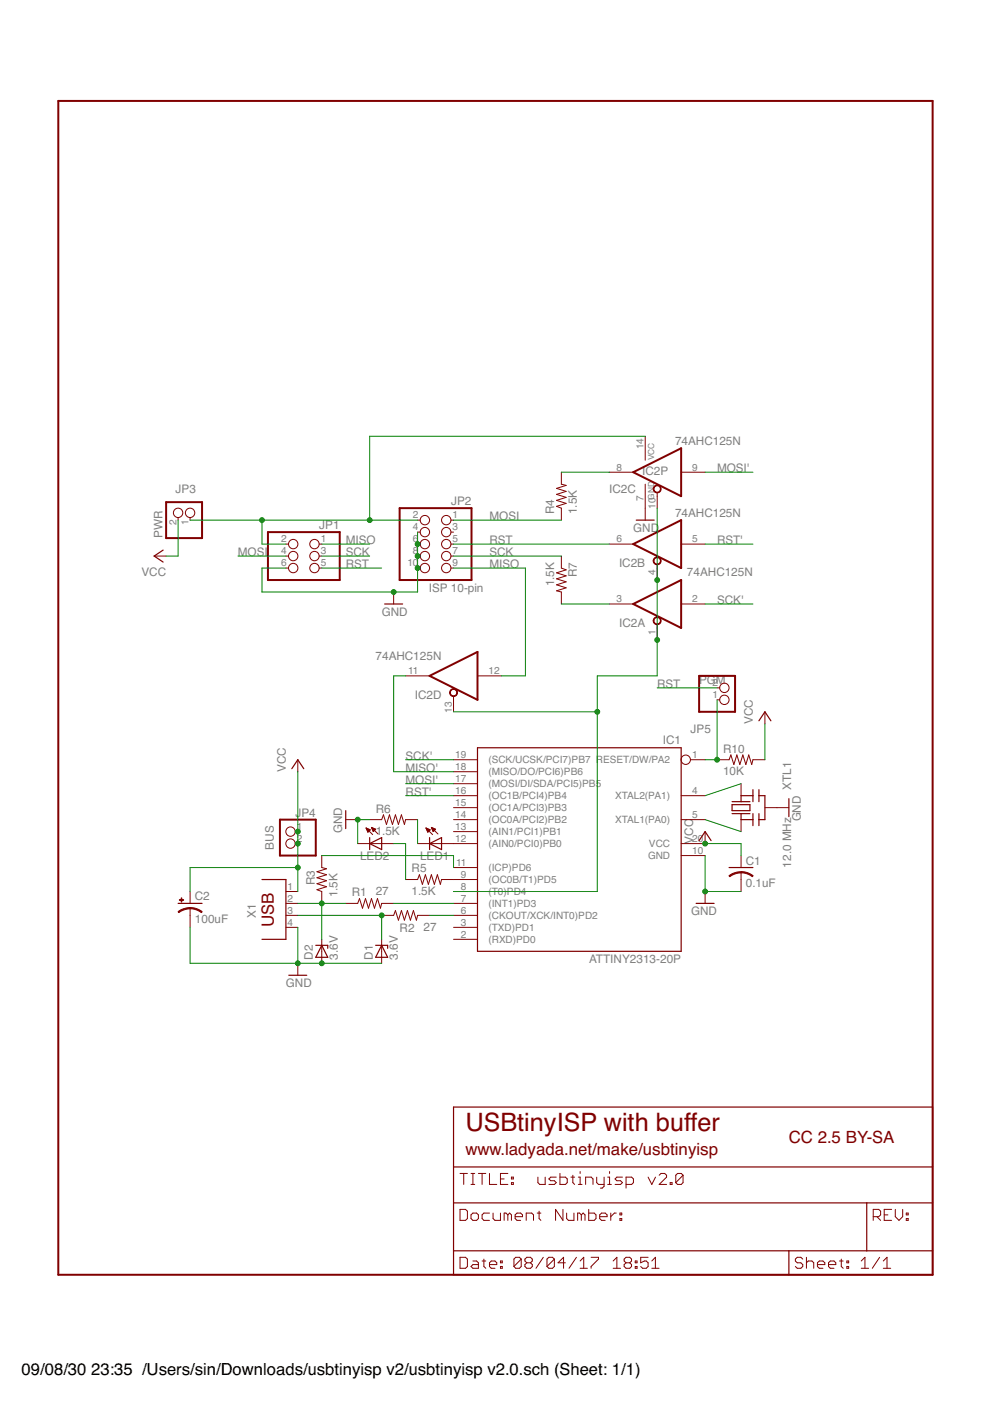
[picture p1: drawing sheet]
<svg xmlns="http://www.w3.org/2000/svg" width="210mm" height="297mm" viewBox="0 0 210 297" stroke-linecap="round" stroke-linejoin="round" font-family="sans-serif">
<g fill="#800000" stroke="#800000" stroke-width=".21">
<path d="M80.9 191.5h2.6z"/>
<path d="M73.3 191.5h2.5z"/>
<path d="M76.2 190.5l-.4 1z"/>
<path d="M76.2 190.5l.7 2.1z"/>
<path d="M77.5 190.5l-.6 2.1z"/>
<path d="M77.5 190.5l.6 2.1z"/>
<path d="M78.8 190.5l-.7 2.1z"/>
<path d="M78.8 190.5l.6 2.1z"/>
<path d="M80 190.5l-.6 2.1z"/>
<path d="M80 190.5l.7 2.1z"/>
<path d="M80.9 191.5l-.2 1.1z"/>
<path d="M88.5 194.1h2.6z"/>
<path d="M80.9 194.1h2.6z"/>
<path d="M83.8 193.1l-.3 1z"/>
<path d="M83.8 193.1l.7 2z"/>
<path d="M85.1 193.1l-.6 2z"/>
<path d="M85.1 193.1l.6 2z"/>
<path d="M86.4 193.1l-.7 2z"/>
<path d="M86.4 193.1l.6 2z"/>
<path d="M87.7 193.1l-.7 2z"/>
<path d="M87.7 193.1l.6 2z"/>
<path d="M88.5 194.1l-.2 1z"/>
<path d="M68.2 181.4v2.5z"/>
<path d="M68.2 189v2.5z"/>
<path d="M67.2 188.6l1 .4z"/>
<path d="M67.2 188.6l2-.6z"/>
<path d="M67.2 187.4l2 .6z"/>
<path d="M67.2 187.4l2-.7z"/>
<path d="M67.2 186.1l2 .6z"/>
<path d="M67.2 186.1l2-.6z"/>
<path d="M67.2 184.8l2 .7z"/>
<path d="M67.2 184.8l2-.6z"/>
<path d="M68.2 183.9l1 .3z"/>
<path d="M63.1 204.2v2.6z"/>
<path d="M157.1 166.2v2.5z"/>
<path d="M157.1 173.8v2.5z"/>
<path d="M162.2 171.2h2.5z"/>
<path d="M96.2 161.1h5z"/>
<path d="M96.2 163.6h5z"/>
<path d="M96.2 166.2h5z"/>
<path d="M96.2 168.7h5z"/>
<path d="M96.2 171.2h5z"/>
<path d="M96.2 173.8h5z"/>
<path d="M96.2 176.3h5z"/>
<path d="M96.2 178.9h5z"/>
<path d="M96.2 183.9h5z"/>
<path d="M96.2 186.5h5z"/>
<path d="M96.2 189h5z"/>
<path d="M96.2 191.5h5z"/>
<path d="M96.2 194.1h5z"/>
<path d="M96.2 196.6h5z"/>
<path d="M96.2 199.2h5z"/>
<path d="M144.4 181.4h5.1z"/>
<path d="M144.4 178.9h5.1z"/>
<path d="M144.4 173.8h5.1z"/>
<path d="M144.4 168.7h5.1z"/>
<path d="M146.4 161.1h3.1z"/>
<path d="M164.7 171.2h2.6z"/>
<path d="M149.5 189v2.5z"/>
<path d="M95.6 110.3h.6z"/>
<path d="M88.5 110.3h.6z"/>
<path d="M95.6 112.8h.6z"/>
<path d="M88.5 112.8h.6z"/>
<path d="M95.6 115.4h.6z"/>
<path d="M88.5 115.4h.6z"/>
<path d="M95.6 117.9h.6z"/>
<path d="M88.5 117.9h.6z"/>
<path d="M95.6 120.4h.6z"/>
<path d="M88.5 120.4h.6z"/>
<path d="M83.5 125.5v2.6z"/>
<path d="M40.3 109.7v.6z"/>
<path d="M37.8 109.7v.6z"/>
<path d="M157.1 185v1.5z"/>
<path d="M157.1 181.4v2.5z"/>
<path d="M157.1 186.5v2.5z"/>
<path d="M63.1 161.1v2.5z"/>
<path d="M149.5 176.3v2.6z"/>
<path d="M88.5 178.9h2.6z"/>
<path d="M93.6 178.9h2.6z"/>
<path d="M91.1 178.9h2.5z"/>
<path d="M91.5 175.4l1.4 1.4z"/>
<path d="M90.3 175.6l1.4 1.4z"/>
<path d="M91.5 175.4l.9 .4z"/>
<path d="M92.4 175.8l-.6 .5z"/>
<path d="M91.5 175.4l.3 .9z"/>
<path d="M91.8 176.2h.1z"/>
<path d="M91.8 176.1h.3z"/>
<path d="M91.7 176h.5z"/>
<path d="M91.7 175.9h.6z"/>
<path d="M91.6 175.7h.6z"/>
<path d="M91.5 175.6h.4z"/>
<path d="M91.5 175.5h.2z"/>
<path d="M90.3 175.6l.9 .3z"/>
<path d="M91.2 175.9l-.5 .5z"/>
<path d="M90.3 175.6l.4 .8z"/>
<path d="M90.7 176.3h.1z"/>
<path d="M90.6 176.2h.3z"/>
<path d="M90.6 176.1h.4z"/>
<path d="M90.5 176h.7z"/>
<path d="M90.5 175.9h.6z"/>
<path d="M90.4 175.7h.4z"/>
<path d="M90.4 175.6h.1z"/>
<path d="M86 173.8h2.5z"/>
<path d="M78.4 173.8h2.5z"/>
<path d="M81.3 172.8l-.4 1z"/>
<path d="M81.3 172.8l.6 2z"/>
<path d="M82.6 172.8l-.7 2z"/>
<path d="M82.6 172.8l.6 2z"/>
<path d="M83.8 172.8l-.6 2z"/>
<path d="M83.8 172.8l.7 2z"/>
<path d="M85.1 172.8l-.6 2z"/>
<path d="M85.1 172.8l.6 2z"/>
<path d="M86 173.8l-.3 1z"/>
<path d="M73.3 173.8h2.5z"/>
<path d="M80.9 201.7v2.5z"/>
<path d="M80.9 199.2v2.5z"/>
<path d="M68.2 201.7v2.5z"/>
<path d="M68.2 199.2v2.5z"/>
<path d="M119 125.5v2.6z"/>
<path d="M119 117.9v2.5z"/>
<path d="M119 120.4l1 .4z"/>
<path d="M118 121.5l2-.7z"/>
<path d="M118 121.5l2 .6z"/>
<path d="M118 122.7l2-.6z"/>
<path d="M118 122.7l2 .7z"/>
<path d="M118 124l2-.6z"/>
<path d="M118 124l2 .6z"/>
<path d="M118 125.3l2-.7z"/>
<path d="M118 125.3l1 .2z"/>
<path d="M119 100.1v2.6z"/>
<path d="M119 107.7v2.6z"/>
<path d="M118 107.4l1 .3z"/>
<path d="M118 107.4l2-.7z"/>
<path d="M118 106.1l2 .6z"/>
<path d="M118 106.1l2-.6z"/>
<path d="M118 104.8l2 .7z"/>
<path d="M118 104.8l2-.6z"/>
<path d="M118 103.5l2 .7z"/>
<path d="M118 103.5l2-.6z"/>
<path d="M119 102.7l1 .2z"/>
<path d="M32.7 117.9h2.5z"/>
<path d="M62.6 176.3h.5z"/>
<path d="M62.6 178.9h.5z"/>
<path d="M152 148.4h.6z"/>
<path d="M152 145.8h.6z"/>
<path d="M159.6 161.1h2.6z"/>
<path d="M152 161.1h2.6z"/>
<path d="M155 160.1l-.4 1z"/>
<path d="M155 160.1l.6 2z"/>
<path d="M156.2 160.1l-.6 2z"/>
<path d="M156.2 160.1l.7 2z"/>
<path d="M157.5 160.1l-.6 2z"/>
<path d="M157.5 160.1l.6 2z"/>
<path d="M158.7 160.1l-.6 2z"/>
<path d="M158.7 160.1l.7 2z"/>
<path d="M159.6 161.1l-.2 1z"/>
<path d="M162.2 150.9v2.6z"/>
<path d="M93.6 186.5h2.6z"/>
<path d="M86 186.5h2.5z"/>
<path d="M88.9 185.5l-.4 1z"/>
<path d="M88.9 185.5l.7 2z"/>
<path d="M90.2 185.5l-.6 2z"/>
<path d="M90.2 185.5l.6 2z"/>
<path d="M91.5 185.5l-.7 2z"/>
<path d="M91.5 185.5l.6 2z"/>
<path d="M92.7 185.5l-.6 2z"/>
<path d="M92.7 185.5l.7 2z"/>
<path d="M93.6 186.5l-.2 1z"/>
<path d="M75.8 178.9h2.6z"/>
<path d="M80.9 178.9h2.6z"/>
<path d="M78.4 178.9h2.5z"/>
<path d="M78.8 175.4l1.4 1.4z"/>
<path d="M77.6 175.6l1.4 1.4z"/>
<path d="M78.8 175.4l.9 .4z"/>
<path d="M79.7 175.8l-.6 .5z"/>
<path d="M78.8 175.4l.3 .9z"/>
<path d="M79.1 176.1h.3z"/>
<path d="M79 176h.5z"/>
<path d="M79 175.9h.6z"/>
<path d="M78.9 175.7h.6z"/>
<path d="M78.8 175.6h.4z"/>
<path d="M78.8 175.5h.2z"/>
<path d="M77.6 175.6l.9 .3z"/>
<path d="M78.5 175.9l-.5 .5z"/>
<path d="M77.6 175.6l.4 .8z"/>
<path d="M78 176.3h.1z"/>
<path d="M77.9 176.2h.3z"/>
<path d="M77.9 176.1h.4z"/>
<path d="M77.8 176h.7z"/>
<path d="M77.8 175.9h.6z"/>
<path d="M77.7 175.7h.4z"/>
<path d="M77.7 175.6h.1z"/>
<path d="M67.7 115.4h.5z"/>
<path d="M60.6 115.4h.6z"/>
<path d="M67.7 117.9h.5z"/>
<path d="M60.6 117.9h.6z"/>
<path d="M67.7 120.4h.5z"/>
<path d="M60.6 120.4h.6z"/>
<path d="M60.6 189h2.5z"/>
<path d="M60.6 191.5h2.5z"/>
<path d="M60.6 194.1h2.5z"/>
<path d="M60.6 196.6h2.5z"/>
<path d="M139.3 133.1v2.6z"/>
<path d="M144.4 128.1h5.1z"/>
<path d="M129.2 128.1h5.1z"/>
<path d="M139.3 132.4v.7z"/>
<path d="M139.3 120.4v2.6z"/>
<path d="M144.4 115.4h5.1z"/>
<path d="M129.2 115.4h5.1z"/>
<path d="M139.3 119.7v.7z"/>
<path d="M139.3 105.2v2.5z"/>
<path d="M144.4 100.1h5.1z"/>
<path d="M129.2 100.1h5.1z"/>
<path d="M139.3 104.4v.8z"/>
<path d="M96.2 148.4v2.5z"/>
<path d="M101.2 143.3h5.1z"/>
<path d="M86 143.3h5.1z"/>
<path d="M96.2 147.6v.8z"/>
<path d="M136.8 102.7v5z"/>
<path d="M136.8 92.5v5.1z"/>
<path d="M136.8 107.7v2.6z"/>
<path d="M40.3 192.6v1.5z"/>
<path d="M40.3 189v2.5z"/>
<path d="M40.3 194.1v2.5z"/>
<path d="M97.5 266.6v2.3z"/>
<path d="M97.5 268.9h1.2z"/>
<path d="M98.7 268.9l.4-.4z"/>
<path d="M99.1 267v1.5z"/>
<path d="M98.7 266.6l.4 .4z"/>
<path d="M97.5 266.6h1.2z"/>
<path d="M100.3 267.4h.7z"/>
<path d="M101 267.4l.4 .3z"/>
<path d="M101.4 267.7v1.2z"/>
<path d="M100.3 268.9h1.1z"/>
<path d="M99.9 268.5l.4 .4z"/>
<path d="M99.9 268.5l.4-.4z"/>
<path d="M100.3 268.1h1.1z"/>
<path d="M102.6 267v1.5z"/>
<path d="M102.6 268.5l.4 .4z"/>
<path d="M102.2 267.4h.8z"/>
<path d="M104.2 268.9h.7z"/>
<path d="M103.8 268.5l.4 .4z"/>
<path d="M103.8 267.7v.8z"/>
<path d="M103.8 267.7l.4-.3z"/>
<path d="M104.2 267.4h.7z"/>
<path d="M104.9 267.4l.4 .3z"/>
<path d="M105.3 267.7v.4z"/>
<path d="M103.8 268.1h1.5z"/>
<path d="M106.1 267.4h.4z"/>
<path d="M106.5 267.4v.3z"/>
<path d="M106.1 267.7h.4z"/>
<path d="M106.1 267.4v.3z"/>
<path d="M106.1 268.5h.4z"/>
<path d="M106.5 268.5v.4z"/>
<path d="M106.1 268.9h.4z"/>
<path d="M106.1 268.5v.4z"/>
<path d="M109 267v1.5z"/>
<path d="M109.3 266.6l-.3 .4z"/>
<path d="M109.3 266.6h.8z"/>
<path d="M110.1 266.6l.4 .4z"/>
<path d="M110.5 267v1.5z"/>
<path d="M110.5 268.5l-.4 .4z"/>
<path d="M109.3 268.9h.8z"/>
<path d="M109 268.5l.3 .4z"/>
<path d="M110.5 267l-1.5 1.5z"/>
<path d="M111.3 267l.4-.4z"/>
<path d="M111.7 266.6h.8z"/>
<path d="M112.5 266.6l.4 .4z"/>
<path d="M112.9 267v.4z"/>
<path d="M112.9 267.4l-.4 .3z"/>
<path d="M112.5 267.7l.4 .4z"/>
<path d="M112.9 268.1v.4z"/>
<path d="M112.5 268.9l.4-.4z"/>
<path d="M111.7 268.9h.8z"/>
<path d="M111.3 268.5l.4 .4z"/>
<path d="M111.3 268.1v.4z"/>
<path d="M111.3 268.1l.4-.4z"/>
<path d="M111.3 267.4l.4 .3z"/>
<path d="M111.3 267v.4z"/>
<path d="M111.7 267.7h.8z"/>
<path d="M115.2 266.6l-1.6 2.3z"/>
<path d="M116 267v1.5z"/>
<path d="M116 267l.4-.4z"/>
<path d="M116.4 266.6h.7z"/>
<path d="M117.1 266.6l.4 .4z"/>
<path d="M117.5 267v1.5z"/>
<path d="M117.1 268.9l.4-.4z"/>
<path d="M116.4 268.9h.7z"/>
<path d="M116 268.5l.4 .4z"/>
<path d="M116 268.5l1.5-1.5z"/>
<path d="M119.5 266.6v2.3z"/>
<path d="M119.5 266.6l-1.2 1.1z"/>
<path d="M118.3 267.7h1.6z"/>
<path d="M122.2 266.6l-1.6 2.3z"/>
<path d="M123.8 266.6l-.8 .8z"/>
<path d="M123.8 266.6v2.3z"/>
<path d="M123 268.9h1.5z"/>
<path d="M125.3 266.6h1.6z"/>
<path d="M126.9 266.6v.4z"/>
<path d="M126.9 267l-1.6 1.5z"/>
<path d="M125.3 268.5v.4z"/>
<path d="M130 267.4l.8-.8z"/>
<path d="M130.8 266.6v2.3z"/>
<path d="M130 268.9h1.6z"/>
<path d="M132.3 267l.4-.4z"/>
<path d="M132.7 266.6h.8z"/>
<path d="M133.5 266.6l.4 .4z"/>
<path d="M133.9 267v.4z"/>
<path d="M133.9 267.4l-.4 .3z"/>
<path d="M133.5 267.7l.4 .4z"/>
<path d="M133.9 268.1v.4z"/>
<path d="M133.9 268.5l-.4 .4z"/>
<path d="M132.7 268.9h.8z"/>
<path d="M132.3 268.5l.4 .4z"/>
<path d="M132.3 268.1v.4z"/>
<path d="M132.3 268.1l.4-.4z"/>
<path d="M132.3 267.4l.4 .3z"/>
<path d="M132.3 267v.4z"/>
<path d="M132.7 267.7h.8z"/>
<path d="M134.7 267.4h.4z"/>
<path d="M135.1 267.4v.3z"/>
<path d="M134.7 267.7h.4z"/>
<path d="M134.7 267.4v.3z"/>
<path d="M134.7 268.5h.4z"/>
<path d="M135.1 268.5v.4z"/>
<path d="M134.7 268.9h.4z"/>
<path d="M134.7 268.5v.4z"/>
<path d="M135.8 266.6h1.6z"/>
<path d="M135.8 266.6v1.1z"/>
<path d="M135.8 267.7l.8-.3z"/>
<path d="M136.6 267.4h.4z"/>
<path d="M137 267.4l.4 .3z"/>
<path d="M137.4 267.7v.8z"/>
<path d="M137 268.9l.4-.4z"/>
<path d="M136.2 268.9h.8z"/>
<path d="M135.8 268.5l.4 .4z"/>
<path d="M139 266.6l-.8 .8z"/>
<path d="M139 266.6v2.3z"/>
<path d="M138.2 268.9h1.5z"/>
<path d="M169.8 266.6l.4 .4z"/>
<path d="M169 266.6h.8z"/>
<path d="M168.6 267l.4-.4z"/>
<path d="M168.6 267v.4z"/>
<path d="M168.6 267.4l.4 .3z"/>
<path d="M169 267.7h.8z"/>
<path d="M169.8 267.7l.4 .4z"/>
<path d="M170.2 268.1v.4z"/>
<path d="M169.8 268.9l.4-.4z"/>
<path d="M169 268.9h.8z"/>
<path d="M168.6 268.5l.4 .4z"/>
<path d="M171 266.6v2.3z"/>
<path d="M171 267.7l.4-.3z"/>
<path d="M171.4 267.4h.7z"/>
<path d="M172.1 267.4l.4 .3z"/>
<path d="M172.5 267.7v1.2z"/>
<path d="M173.7 268.9h.8z"/>
<path d="M173.3 268.5l.4 .4z"/>
<path d="M173.3 267.7v.8z"/>
<path d="M173.3 267.7l.4-.3z"/>
<path d="M173.7 267.4h.8z"/>
<path d="M174.5 267.4l.4 .3z"/>
<path d="M174.9 267.7v.4z"/>
<path d="M173.3 268.1h1.6z"/>
<path d="M176 268.9h.8z"/>
<path d="M175.7 268.5l.3 .4z"/>
<path d="M175.7 267.7v.8z"/>
<path d="M175.7 267.7l.3-.3z"/>
<path d="M176 267.4h.8z"/>
<path d="M176.8 267.4l.4 .3z"/>
<path d="M177.2 267.7v.4z"/>
<path d="M175.7 268.1h1.5z"/>
<path d="M178.4 267v1.5z"/>
<path d="M178.4 268.5l.4 .4z"/>
<path d="M178 267.4h.8z"/>
<path d="M179.6 267.4h.3z"/>
<path d="M179.9 267.4v.3z"/>
<path d="M179.6 267.7h.3z"/>
<path d="M179.6 267.4v.3z"/>
<path d="M179.6 268.5h.3z"/>
<path d="M179.9 268.5v.4z"/>
<path d="M179.6 268.9h.3z"/>
<path d="M179.6 268.5v.4z"/>
<path d="M183.4 266.6l-.8 .8z"/>
<path d="M183.4 266.6v2.3z"/>
<path d="M182.6 268.9h1.6z"/>
<path d="M186.5 266.6l-1.5 2.3z"/>
<path d="M187.3 267.4l.8-.8z"/>
<path d="M188.1 266.6v2.3z"/>
<path d="M187.3 268.9h1.5z"/>
<path d="M185.1 256.4v2.3z"/>
<path d="M185.1 256.4h1.2z"/>
<path d="M186.3 256.4l.4 .4z"/>
<path d="M186.7 256.8v.8z"/>
<path d="M186.3 258l.4-.4z"/>
<path d="M185.1 258h1.2z"/>
<path d="M185.9 258l.8 .7z"/>
<path d="M187.5 256.4h1.5z"/>
<path d="M187.5 256.4v2.3z"/>
<path d="M187.5 258.7h1.5z"/>
<path d="M187.5 257.6h.8z"/>
<path d="M189.8 256.4v1.6z"/>
<path d="M189.8 258l.8 .7z"/>
<path d="M190.6 258.7l.8-.7z"/>
<path d="M191.4 256.4v1.6z"/>
<path d="M192.2 257.2h.4z"/>
<path d="M192.6 257.2v.4z"/>
<path d="M192.2 257.6h.4z"/>
<path d="M192.2 257.2v.4z"/>
<path d="M192.2 258.4h.4z"/>
<path d="M192.6 258.4v.3z"/>
<path d="M192.2 258.7h.4z"/>
<path d="M192.2 258.4v.3z"/>
<path d="M98.3 248.8v2.3z"/>
<path d="M97.5 248.8h1.6z"/>
<path d="M99.9 251.1h.7z"/>
<path d="M100.3 248.8v2.3z"/>
<path d="M99.9 248.8h.7z"/>
<path d="M102.2 248.8v2.3z"/>
<path d="M101.4 248.8h1.6z"/>
<path d="M103.8 248.8v2.3z"/>
<path d="M103.8 251.1h1.5z"/>
<path d="M106.1 248.8h1.6z"/>
<path d="M106.1 248.8v2.3z"/>
<path d="M106.1 251.1h1.6z"/>
<path d="M106.1 250h.8z"/>
<path d="M108.4 249.6h.4z"/>
<path d="M108.8 249.6v.4z"/>
<path d="M108.4 250h.4z"/>
<path d="M108.4 249.6v.4z"/>
<path d="M108.4 250.7h.4z"/>
<path d="M108.8 250.7v.4z"/>
<path d="M108.4 251.1h.4z"/>
<path d="M108.4 250.7v.4z"/>
<path d="M97.5 256.4v2.3z"/>
<path d="M97.5 258.7h1.2z"/>
<path d="M98.7 258.7l.4-.3z"/>
<path d="M99.1 256.8v1.6z"/>
<path d="M98.7 256.4l.4 .4z"/>
<path d="M97.5 256.4h1.2z"/>
<path d="M100.3 258.7h.7z"/>
<path d="M101 258.7l.4-.3z"/>
<path d="M101.4 257.6v.8z"/>
<path d="M101 257.2l.4 .4z"/>
<path d="M100.3 257.2h.7z"/>
<path d="M99.9 257.6l.4-.4z"/>
<path d="M99.9 257.6v.8z"/>
<path d="M99.9 258.4l.4 .3z"/>
<path d="M102.6 257.2h1.2z"/>
<path d="M102.6 257.2l-.4 .4z"/>
<path d="M102.2 257.6v.8z"/>
<path d="M102.2 258.4l.4 .3z"/>
<path d="M102.6 258.7h1.2z"/>
<path d="M104.5 257.2v1.2z"/>
<path d="M104.5 258.4l.4 .3z"/>
<path d="M104.9 258.7h1.2z"/>
<path d="M106.1 257.2v1.5z"/>
<path d="M106.9 257.2v1.5z"/>
<path d="M106.9 257.2h.4z"/>
<path d="M107.3 257.2l.4 .4z"/>
<path d="M107.7 257.6v1.1z"/>
<path d="M107.7 257.6l.4-.4z"/>
<path d="M108.1 257.2l.3 .4z"/>
<path d="M108.4 257.6v1.1z"/>
<path d="M109.6 258.7h.8z"/>
<path d="M109.2 258.4l.4 .3z"/>
<path d="M109.2 257.6v.8z"/>
<path d="M109.2 257.6l.4-.4z"/>
<path d="M109.6 257.2h.8z"/>
<path d="M110.4 257.2l.4 .4z"/>
<path d="M110.8 257.6v.4z"/>
<path d="M109.2 258h1.6z"/>
<path d="M111.6 257.2v1.5z"/>
<path d="M111.6 257.2h1.1z"/>
<path d="M112.7 257.2l.4 .4z"/>
<path d="M113.1 257.6v1.1z"/>
<path d="M114.3 256.8v1.6z"/>
<path d="M114.3 258.4l.4 .3z"/>
<path d="M113.9 257.2h.8z"/>
<path d="M117.8 256.4v2.3z"/>
<path d="M117.8 256.4l1.6 2.3z"/>
<path d="M119.4 256.4v2.3z"/>
<path d="M120.1 257.2v1.2z"/>
<path d="M120.1 258.4l.4 .3z"/>
<path d="M120.5 258.7h1.2z"/>
<path d="M121.7 257.2v1.5z"/>
<path d="M122.5 257.2v1.5z"/>
<path d="M122.5 257.2h.4z"/>
<path d="M122.9 257.2l.4 .4z"/>
<path d="M123.3 257.6v1.1z"/>
<path d="M123.3 257.6l.3-.4z"/>
<path d="M123.6 257.2l.4 .4z"/>
<path d="M124 257.6v1.1z"/>
<path d="M124.8 256.4v2.3z"/>
<path d="M124.8 258.7h1.2z"/>
<path d="M126 258.7l.4-.3z"/>
<path d="M126.4 257.6v.8z"/>
<path d="M126 257.2l.4 .4z"/>
<path d="M124.8 257.2h1.2z"/>
<path d="M127.6 258.7h.7z"/>
<path d="M127.1 258.4l.5 .3z"/>
<path d="M127.1 257.6v.8z"/>
<path d="M127.1 257.6l.5-.4z"/>
<path d="M127.6 257.2h.7z"/>
<path d="M128.3 257.2l.4 .4z"/>
<path d="M128.7 257.6v.4z"/>
<path d="M127.1 258h1.6z"/>
<path d="M129.5 257.2v1.5z"/>
<path d="M129.5 258l.8-.8z"/>
<path d="M130.3 257.2h.4z"/>
<path d="M131.4 257.2h.4z"/>
<path d="M131.8 257.2v.4z"/>
<path d="M131.4 257.6h.4z"/>
<path d="M131.4 257.2v.4z"/>
<path d="M131.4 258.4h.4z"/>
<path d="M131.8 258.4v.3z"/>
<path d="M131.4 258.7h.4z"/>
<path d="M131.4 258.4v.3z"/>
<path d="M114 249.6v1.1z"/>
<path d="M114 250.7l.4 .4z"/>
<path d="M114.4 251.1h1.2z"/>
<path d="M115.6 249.6v1.5z"/>
<path d="M116.4 251.1h1.1z"/>
<path d="M117.5 251.1l.4-.4z"/>
<path d="M117.5 250.3l.4 .4z"/>
<path d="M116.8 250.3h.7z"/>
<path d="M116.4 250l.4 .3z"/>
<path d="M116.4 250l.4-.4z"/>
<path d="M116.8 249.6h1.1z"/>
<path d="M118.7 248.8v2.3z"/>
<path d="M118.7 251.1h1.2z"/>
<path d="M119.9 251.1l.4-.4z"/>
<path d="M120.3 250v.7z"/>
<path d="M119.9 249.6l.4 .4z"/>
<path d="M118.7 249.6h1.2z"/>
<path d="M121.5 249.2v1.5z"/>
<path d="M121.5 250.7l.3 .4z"/>
<path d="M121.1 249.6h.7z"/>
<path d="M122.6 249.6h.4z"/>
<path d="M123 249.6v1.5z"/>
<path d="M122.6 251.1h.8z"/>
<path d="M123 248.4v.4z"/>
<path d="M124.2 249.6v1.5z"/>
<path d="M124.2 249.6h1.1z"/>
<path d="M125.3 249.6l.4 .4z"/>
<path d="M125.7 250v1.1z"/>
<path d="M126.5 249.6v1.1z"/>
<path d="M126.5 250.7l.4 .4z"/>
<path d="M126.9 251.1h1.2z"/>
<path d="M128.1 249.6v1.9z"/>
<path d="M127.7 251.9l.4-.4z"/>
<path d="M127.3 251.9h.4z"/>
<path d="M128.8 249.6h.4z"/>
<path d="M129.2 249.6v1.5z"/>
<path d="M128.8 251.1h.8z"/>
<path d="M129.2 248.4v.4z"/>
<path d="M130.4 251.1h1.2z"/>
<path d="M131.6 251.1l.4-.4z"/>
<path d="M131.6 250.3l.4 .4z"/>
<path d="M130.8 250.3h.8z"/>
<path d="M130.4 250l.4 .3z"/>
<path d="M130.4 250l.4-.4z"/>
<path d="M130.8 249.6h1.2z"/>
<path d="M132.7 249.6v2.3z"/>
<path d="M132.7 249.6h1.2z"/>
<path d="M133.9 249.6l.4 .4z"/>
<path d="M134.3 250v.7z"/>
<path d="M133.9 251.1l.4-.4z"/>
<path d="M132.7 251.1h1.2z"/>
<path d="M137.4 249.6l.8 1.5z"/>
<path d="M139 249.6l-.8 1.5z"/>
<path d="M139.8 251.1h1.5z"/>
<path d="M139.8 251.1l1.5-1.5z"/>
<path d="M141.3 249.2v.4z"/>
<path d="M140.9 248.8l.4 .4z"/>
<path d="M140.1 248.8h.8z"/>
<path d="M140.1 248.8l-.3 .4z"/>
<path d="M142.1 250.7v.4z"/>
<path d="M142.1 250.7h.4z"/>
<path d="M142.5 250.7v.4z"/>
<path d="M142.1 251.1h.4z"/>
<path d="M143.3 249.2v1.5z"/>
<path d="M143.3 249.2l.4-.4z"/>
<path d="M143.7 248.8h.7z"/>
<path d="M144.4 248.8l.4 .4z"/>
<path d="M144.8 249.2v1.5z"/>
<path d="M144.8 250.7l-.4 .4z"/>
<path d="M143.7 251.1h.7z"/>
<path d="M143.3 250.7l.4 .4z"/>
<path d="M144.8 249.2l-1.5 1.5z"/>
<path d="M157.1 184.8l1.4 .2 1.2 .7-.2 .2-1.4-.7-1-.1z" fill-rule="evenodd"/>
<path d="M154.6 185.7l1.2-.7 1.3-.2v.3l-1 .1-1.4 .7z" fill-rule="evenodd"/>
<path d="M138.7 131.1a.84 .84 0 0 1 1.3 0 .84 .84 0 0 1-.4 1.3 .84 .84 0 0 1-1.1-.8h.1a.69 .69 0 0 1 1-.7 .69 .69 0 0 1 .2 1.2 .69 .69 0 0 1-1.1-.3l-.1-.2h-.1z" fill-rule="evenodd"/>
<path d="M138.7 118.4a.84 .84 0 0 1 1.3 0 .84 .84 0 0 1-.4 1.3 .84 .84 0 0 1-1.1-.8h.1a.69 .69 0 0 1 1-.7 .69 .69 0 0 1 .2 1.2 .69 .69 0 0 1-1.1-.3l-.1-.2h-.1z" fill-rule="evenodd"/>
<path d="M138.7 103.2a.84 .84 0 0 1 1.3 0 .84 .84 0 0 1-.4 1.3 .84 .84 0 0 1-1.1-.8h.1a.69 .69 0 0 1 1-.7 .69 .69 0 0 1 .2 1.2 .69 .69 0 0 1-1.1-.3l-.1-.2h-.1z" fill-rule="evenodd"/>
<path d="M95.5 146.3a.83 .83 0 0 1 1.3 0 .83 .83 0 0 1-.4 1.3 .83 .83 0 0 1-1.1-.7h.2a.68 .68 0 0 1 .9-.7 .68 .68 0 0 1 .2 1.1 .68 .68 0 0 1-1.1-.2v-.2h-.2z" fill-rule="evenodd"/>
<path d="M40.3 192.4l1.4 .2 1.2 .7-.2 .2-1.4-.7-1-.1z" fill-rule="evenodd"/>
<path d="M37.8 193.3l1.1-.6 1.4-.3v.3l-1 .1-1.4 .7z" fill-rule="evenodd"/>
</g>
<g fill="#800000" stroke="#800000" stroke-width=".25">
<path d="M61.2 206.8h3.8z"/>
<path d="M155.2 170.6v1.3z"/>
<path d="M155.2 171.9h3.8z"/>
<path d="M159 170.6v1.3z"/>
<path d="M155.2 170.6h3.8z"/>
<path d="M155.2 170h1.9z"/>
<path d="M157.1 170h1.9z"/>
<path d="M155.2 172.5h1.9z"/>
<path d="M157.1 172.5h1.9z"/>
<path d="M159.6 172.5v1.3z"/>
<path d="M159.6 173.8v1.2z"/>
<path d="M160.9 172.5v1.3z"/>
<path d="M160.9 173.8v1.2z"/>
<path d="M159.6 167.4v1.3z"/>
<path d="M159.6 168.7v1.3z"/>
<path d="M160.9 168.7v1.3z"/>
<path d="M160.9 167.4v1.3z"/>
<path d="M160.9 168.7h1.3z"/>
<path d="M162.2 168.7v5.1z"/>
<path d="M160.9 173.8h1.3z"/>
<path d="M157.1 173.8h2.5z"/>
<path d="M157.1 168.7h2.5z"/>
<path d="M157.1 168.7v1.3z"/>
<path d="M157.1 172.5v1.3z"/>
<path d="M101.2 158.5h43.2z"/>
<path d="M101.2 158.5v43.2z"/>
<path d="M101.2 201.7h43.2z"/>
<path d="M144.4 158.5v43.2z"/>
<path d="M167.3 169.3v3.8z"/>
<path d="M147.6 191.5h3.8z"/>
<path d="M81.6 128.1h3.8z"/>
<path d="M154.6 183.9h5z"/>
<path d="M63.1 161.1l1.3 1.9z"/>
<path d="M63.1 161.1l-1.2 1.9z"/>
<path d="M149.5 176.3l1.3 1.9z"/>
<path d="M149.5 176.3l-1.3 1.9z"/>
<path d="M91.1 178.9l2.5 1.2z"/>
<path d="M91.1 178.9l2.5-1.3z"/>
<path d="M91.1 178.9v1.2z"/>
<path d="M91.1 177.6v1.3z"/>
<path d="M93.6 178.9v1.2z"/>
<path d="M93.6 177.6v1.3z"/>
<path d="M73.3 171.9v3.8z"/>
<path d="M80.9 200.4l1.3 2.6z"/>
<path d="M80.9 200.4l-1.2 2.6z"/>
<path d="M79.7 200.4h1.2z"/>
<path d="M79.7 203h2.5z"/>
<path d="M80.9 200.4h1.3z"/>
<path d="M82.2 200.4v.7z"/>
<path d="M68.2 200.4l1.3 2.6z"/>
<path d="M68.2 200.4l-1.2 2.6z"/>
<path d="M67 200.4h1.2z"/>
<path d="M67 203h2.5z"/>
<path d="M68.2 200.4h1.3z"/>
<path d="M69.5 200.4v.7z"/>
<path d="M32.7 117.9l1.9-1.3z"/>
<path d="M32.7 117.9l1.9 1.3z"/>
<path d="M162.2 150.9l1.2 1.9z"/>
<path d="M162.2 150.9l-1.3 1.9z"/>
<path d="M78.4 178.9l2.5 1.2z"/>
<path d="M78.4 178.9l2.5-1.3z"/>
<path d="M78.4 178.9v1.2z"/>
<path d="M78.4 177.6v1.3z"/>
<path d="M80.9 178.9v1.2z"/>
<path d="M80.9 177.6v1.3z"/>
<path d="M60.6 186.5v12.7z"/>
<path d="M55.5 199.2h5.1z"/>
<path d="M55.5 186.5h5.1z"/>
<path d="M134.9 110.3h3.8z"/>
<path d="M37.8 191.5h5z"/>
<path d="M96.2 270.3h71.1z"/>
<path d="M183.8 255h13.9z"/>
<path d="M96.2 265.2v5.1z"/>
<path d="M96.2 265.2h71.1z"/>
<path d="M96.2 255v10.2z"/>
<path d="M197.7 255v10.2z"/>
<path d="M167.3 265.2v5.1z"/>
<path d="M167.3 265.2h16.5z"/>
<path d="M167.3 270.3h30.4z"/>
<path d="M183.8 255v10.2z"/>
<path d="M96.2 255h87.6z"/>
<path d="M183.8 265.2h13.9z"/>
<path d="M197.7 265.2v5.1z"/>
<path d="M96.2 247.4v7.6z"/>
<path d="M96.2 234.7h101.5z"/>
<path d="M197.7 234.7v12.7z"/>
<path d="M96.2 247.4h101.5z"/>
<path d="M96.2 234.7v12.7z"/>
<path d="M197.7 247.4v7.6z"/>
</g>
<g fill="none" stroke="#800000" stroke-width=".21">
<circle cx="37.8" cy="108.7" r=".99"/>
<circle cx="40.3" cy="108.7" r=".99"/>
<circle cx="62.2" cy="117.9" r=".99"/>
<circle cx="62.2" cy="115.4" r=".99"/>
<circle cx="66.7" cy="117.9" r=".99"/>
<circle cx="66.7" cy="115.4" r=".99"/>
<circle cx="90.1" cy="110.3" r=".99"/>
<circle cx="90.1" cy="115.4" r=".99"/>
<circle cx="90.1" cy="117.9" r=".99"/>
<circle cx="90.1" cy="112.8" r=".99"/>
<circle cx="94.6" cy="117.9" r=".99"/>
<circle cx="94.6" cy="115.4" r=".99"/>
<circle cx="94.6" cy="110.3" r=".99"/>
<circle cx="94.6" cy="112.8" r=".99"/>
<circle cx="62.2" cy="120.4" r=".99"/>
<circle cx="66.7" cy="120.4" r=".99"/>
<circle cx="90.1" cy="120.4" r=".99"/>
<circle cx="94.6" cy="120.4" r=".99"/>
<circle cx="153.6" cy="145.8" r=".99"/>
<circle cx="153.6" cy="148.4" r=".99"/>
<circle cx="61.6" cy="176.3" r=".99"/>
<circle cx="61.6" cy="178.9" r=".99"/>
<circle cx="145.4" cy="161.1" r=".99"/>
</g>
<g fill="#800000" stroke="#800000" stroke-width=".42">
<path d="M84.7 123h15.3z"/>
<path d="M84.7 107.7v15.3z"/>
<path d="M84.7 107.7h15.3z"/>
<path d="M100 107.7v15.3z"/>
<path d="M35.2 106.5v7.6z"/>
<path d="M35.2 106.5h7.6z"/>
<path d="M42.8 106.5v7.6z"/>
<path d="M35.2 114.1h7.6z"/>
<path d="M59.4 181.4h7.6z"/>
<path d="M59.4 173.8v7.6z"/>
<path d="M59.4 173.8h7.6z"/>
<path d="M67 173.8v7.6z"/>
<path d="M148.2 143.3h7.7z"/>
<path d="M155.9 143.3v7.6z"/>
<path d="M148.2 150.9h7.7z"/>
<path d="M148.2 143.3v7.6z"/>
<path d="M56.8 123h15.2z"/>
<path d="M56.8 112.8v10.2z"/>
<path d="M56.8 112.8h15.2z"/>
<path d="M72 112.8v10.2z"/>
<path d="M134.3 128.1l10.1 5z"/>
<path d="M134.3 128.1l10.1-5.1z"/>
<path d="M144.4 123v10.1z"/>
<path d="M134.3 115.4l10.1 5z"/>
<path d="M134.3 115.4l10.1-5.1z"/>
<path d="M144.4 110.3v10.1z"/>
<path d="M134.3 100.1l10.1 5.1z"/>
<path d="M134.3 100.1l10.1-5.1z"/>
<path d="M144.4 95v10.2z"/>
<path d="M91.1 143.3l10.1 5.1z"/>
<path d="M91.1 143.3l10.1-5.1z"/>
<path d="M101.2 138.2v10.2z"/>
<path d="M197.7 21.4v248.9z"/>
<path d="M12.4 270.3h185.3z"/>
<path d="M12.4 21.4h185.3z"/>
<path d="M12.4 21.4v248.9z"/>
</g>
<g fill="#800000" stroke="#800000" stroke-width=".21">
<path d="M38 190.8h.9v.1h-.9z"/>
<path d="M38.4 190.4h.1v.9h-.1z"/>
</g>
<g fill="#008000" stroke="#008000" stroke-width=".21">
<path d="M63.1 191.5h5.1z"/>
<path d="M68.2 191.5h5.1z"/>
<path d="M68.2 191.5v7.7z"/>
<path d="M63.1 194.1h17.8z"/>
<path d="M80.9 194.1v5.1z"/>
<path d="M149.5 178.9h7.6z"/>
<path d="M157.1 178.9v2.5z"/>
<path d="M35.2 117.9h2.6z"/>
<path d="M37.8 110.3v7.6z"/>
<path d="M63.1 163.6v12.7z"/>
<path d="M63.1 176.3v2.6z"/>
<path d="M63.1 178.9v5z"/>
<path d="M63.1 183.9v5.1z"/>
<path d="M40.3 183.9h22.8z"/>
<path d="M40.3 183.9v5.1z"/>
<path d="M162.2 153.5v7.6z"/>
<path d="M63.1 196.6v7.6z"/>
<path d="M63.1 204.2h5.1z"/>
<path d="M68.2 204.2h12.7z"/>
<path d="M40.3 204.2h22.8z"/>
<path d="M40.3 196.6v7.6z"/>
<path d="M149.5 181.4v7.6z"/>
<path d="M149.5 189h7.6z"/>
<path d="M55.5 120.4h5.1z"/>
<path d="M55.5 120.4v5.1z"/>
<path d="M88.5 112.8v2.6z"/>
<path d="M88.5 115.4v2.5z"/>
<path d="M88.5 117.9v2.5z"/>
<path d="M88.5 120.4v5.1z"/>
<path d="M83.5 125.5h5z"/>
<path d="M55.5 125.5h28z"/>
<path d="M75.8 173.8v5.1z"/>
<path d="M75.8 173.8h2.6z"/>
<path d="M149.5 173.8l7.6 2.5z"/>
<path d="M149.5 168.7l7.6-2.5z"/>
<path d="M91.1 194.1h5.1z"/>
<path d="M83.5 191.5h12.7z"/>
<path d="M96.2 110.3h22.8z"/>
<path d="M50.5 117.9h10.1z"/>
<path d="M96.2 120.4h15.2z"/>
<path d="M111.4 120.4v22.9z"/>
<path d="M106.3 143.3h5.1z"/>
<path d="M68.2 115.4h10.2z"/>
<path d="M96.2 117.9h22.8z"/>
<path d="M68.2 117.9h10.2z"/>
<path d="M96.2 115.4h33z"/>
<path d="M139.3 145.8h12.7z"/>
<path d="M68.2 120.4h12.7z"/>
<path d="M149.5 161.1h2.5z"/>
<path d="M152 148.4v12.7z"/>
<path d="M83.5 178.9h2.5z"/>
<path d="M86 178.9v7.6z"/>
<path d="M88.5 173.8v5.1z"/>
<path d="M119 128.1h10.2z"/>
<path d="M119 100.1h10.2z"/>
<path d="M78.4 110.3h10.1z"/>
<path d="M55.5 110.3h22.9z"/>
<path d="M55.5 115.4h5.1z"/>
<path d="M55.5 110.3v5.1z"/>
<path d="M40.3 110.3h15.2z"/>
<path d="M78.4 92.5v17.8z"/>
<path d="M78.4 92.5h58.4z"/>
<path d="M86 168.7h10.2z"/>
<path d="M149.5 115.4h10.1z"/>
<path d="M86 161.1h10.2z"/>
<path d="M149.5 128.1h10.1z"/>
<path d="M86 166.2h10.2z"/>
<path d="M149.5 100.1h10.1z"/>
<path d="M96.2 189h30.4z"/>
<path d="M126.6 150.9v38.1z"/>
<path d="M126.6 143.3v7.6z"/>
<path d="M139.3 107.7v15.3z"/>
<path d="M139.3 123v12.7z"/>
<path d="M126.6 143.3h12.7z"/>
<path d="M139.3 135.7v7.6z"/>
<path d="M96.2 150.9h30.4z"/>
<path d="M83.5 143.3h2.5z"/>
<path d="M83.5 143.3v20.3z"/>
<path d="M83.5 163.6h12.7z"/>
<path d="M68.2 181.4h28z"/>
<path d="M96.2 181.4v2.5z"/>
<circle cx="68.2" cy="191.5" r=".51"/>
<circle cx="80.9" cy="194.1" r=".51"/>
<circle cx="149.5" cy="178.9" r=".51"/>
<circle cx="63.1" cy="176.3" r=".51"/>
<circle cx="63.1" cy="178.9" r=".51"/>
<circle cx="63.1" cy="183.9" r=".51"/>
<circle cx="63.1" cy="204.2" r=".51"/>
<circle cx="68.2" cy="204.2" r=".51"/>
<circle cx="149.5" cy="189" r=".51"/>
<circle cx="88.5" cy="115.4" r=".51"/>
<circle cx="88.5" cy="117.9" r=".51"/>
<circle cx="88.5" cy="120.4" r=".51"/>
<circle cx="83.5" cy="125.5" r=".51"/>
<circle cx="75.8" cy="173.8" r=".51"/>
<circle cx="152" cy="161.1" r=".51"/>
<circle cx="55.5" cy="110.3" r=".51"/>
<circle cx="78.4" cy="110.3" r=".51"/>
<circle cx="139.3" cy="123" r=".51"/>
<circle cx="139.3" cy="135.7" r=".51"/>
<circle cx="126.6" cy="150.9" r=".51"/>
</g>
<text font-size="5.4" fill="#800000" x="98.7" y="239.8">USBtinyISP with buffer</text>
<g font-size="3.6" fill="#800000">
<text x="58.1" y="196.6" transform="rotate(-90 58.1 196.6)">USB</text>
<text x="98.7" y="244.9">www.ladyada.net/make/usbtinyisp</text>
<text x="167.3" y="242.3">CC 2.5 BY-SA</text>
</g>
<g font-size="3.5">
<text x="4.6" y="291.4">09/08/30</text>
<text x="19.3" y="291.4">23:35 /Users/sin/Downloads/usbtinyisp v2/usbtinyisp v2.0.sch (Sheet: 1/1)</text>
</g>
<g font-size="2.5" fill="#808080">
<text x="143.1" y="94.3">74AHC125N</text>
<text x="136.2" y="100.8">IC2P</text>
<text x="152" y="100.1">MOSI'</text>
<text x="37.2" y="104.6">JP3</text>
<text x="95.6" y="107.1">JP2</text>
<text x="129.2" y="104.6">IC2C</text>
<text x="67.7" y="112.2">JP1</text>
<text x="103.8" y="110.3">MOSI</text>
<text x="117.5" y="109" transform="rotate(-90 117.5 109)">R4</text>
<text x="122.3" y="109" transform="rotate(-90 122.3 109)">1.5K</text>
<text x="134.3" y="112.8">GND</text>
<text x="143.1" y="109.5">74AHC125N</text>
<text x="34.5" y="114.1" transform="rotate(-90 34.5 114.1)">PWR</text>
<text x="50.5" y="117.9">MOSI</text>
<text x="73.3" y="115.4">MISO</text>
<text x="73.3" y="117.9">SCK</text>
<text x="103.8" y="117.9">SCK</text>
<text x="103.8" y="115.4">RST</text>
<text x="152" y="115.4">RST'</text>
<text x="30" y="122.2">VCC</text>
<text x="73.3" y="120.4">RST</text>
<text x="90.9" y="125.5">ISP 10-pin</text>
<text x="103.8" y="120.4">MISO</text>
<text x="117.5" y="124.3" transform="rotate(-90 117.5 124.3)">1.5K</text>
<text x="122.3" y="122.3" transform="rotate(-90 122.3 122.3)">R7</text>
<text x="131.2" y="120.3">IC2B</text>
<text x="145.7" y="122.2">74AHC125N</text>
<text x="80.9" y="130.6">GND</text>
<text x="152" y="128.1">SCK'</text>
<text x="131.3" y="133">IC2A</text>
<text x="79.6" y="140">74AHC125N</text>
<text x="88" y="148.2">IC2D</text>
<text x="139.3" y="145.8">RST</text>
<text x="148.2" y="145.1">PGM</text>
<text x="146.4" y="155.4">JP5</text>
<text x="159.6" y="153.5" transform="rotate(-90 159.6 153.5)">VCC</text>
<text x="86" y="161.1">SCK'</text>
<text x="140.5" y="157.8">IC1</text>
<text x="153.3" y="159.6">R10</text>
<text x="60.6" y="163.6" transform="rotate(-90 60.6 163.6)">VCC</text>
<text x="86" y="166.2">MOSI'</text>
<text x="86" y="163.6">MISO'</text>
<text x="153.3" y="164.4">10K</text>
<text x="167.8" y="167.4" transform="rotate(-90 167.8 167.4)">XTL1</text>
<text x="62.6" y="173.1">J</text>
<text x="63.9" y="173.1">P4</text>
<text x="79.7" y="172.3">R6</text>
<text x="86" y="168.7">RST'</text>
<text x="72.5" y="176.7" transform="rotate(-90 72.5 176.7)">GND</text>
<text x="79.7" y="177.1">1.5K</text>
<text x="147" y="178.8" transform="rotate(-90 147 178.8)">VCC</text>
<text x="169.8" y="174.2" transform="rotate(-90 169.8 174.2)">GND</text>
<text x="58.1" y="180.2" transform="rotate(-90 58.1 180.2)">BUS</text>
<text x="76.4" y="182.4">LED2</text>
<text x="87.3" y="185">R5</text>
<text x="89.1" y="182.4">LED1</text>
<text x="158.1" y="183.3">C1</text>
<text x="167.8" y="183.9" transform="rotate(-90 167.8 183.9)">12.0 MHz</text>
<text x="41.3" y="190.9">C2</text>
<text x="66.7" y="187.7" transform="rotate(-90 66.7 187.7)">R3</text>
<text x="71.5" y="190.3" transform="rotate(-90 71.5 190.3)">1.5K</text>
<text x="74.6" y="190">R1</text>
<text x="79.7" y="189.8">27</text>
<text x="87.3" y="189.8">1.5K</text>
<text x="158.1" y="188.1">0.1uF</text>
<text x="41.3" y="195.7">100uF</text>
<text x="54.3" y="194.6" transform="rotate(-90 54.3 194.6)">X1</text>
<text x="84.7" y="197.7">R2</text>
<text x="89.8" y="197.4">27</text>
<text x="146.5" y="194.1">GND</text>
<text x="66.3" y="203.5" transform="rotate(-90 66.3 203.5)">D2</text>
<text x="71.7" y="203.5" transform="rotate(-90 71.7 203.5)">3.6V</text>
<text x="79" y="203.5" transform="rotate(-90 79 203.5)">D1</text>
<text x="84.4" y="203.5" transform="rotate(-90 84.4 203.5)">3.6V</text>
<text x="60.6" y="209.3">GND</text>
<text x="124.9" y="204.2">ATTINY2313-20P</text>
</g>
<g font-size="2.1" fill="#808080">
<text x="136.4" y="95.2" transform="rotate(-90 136.4 95.2)">14</text>
<text x="130.7" y="99.8">8</text>
<text x="146.7" y="99.8">9</text>
<text x="136.4" y="106.2" transform="rotate(-90 136.4 106.2)">7</text>
<text x="139" y="107.9" transform="rotate(-90 139 107.9)">10</text>
<text x="37.4" y="111.3" transform="rotate(-90 37.4 111.3)">2</text>
<text x="39.9" y="111.3" transform="rotate(-90 39.9 111.3)">1</text>
<text x="87.6" y="109.9">2</text>
<text x="87.6" y="112.5">4</text>
<text x="96" y="109.9">1</text>
<text x="96" y="112.5">3</text>
<text x="59.6" y="115">2</text>
<text x="59.6" y="117.5">4</text>
<text x="68" y="115">1</text>
<text x="68" y="117.5">3</text>
<text x="87.6" y="115">6</text>
<text x="87.6" y="117.5">8</text>
<text x="96" y="115">5</text>
<text x="96" y="117.5">7</text>
<text x="130.7" y="115">6</text>
<text x="146.7" y="115">5</text>
<text x="59.6" y="120.1">6</text>
<text x="68" y="120.1">5</text>
<text x="86.4" y="120.1">10</text>
<text x="96" y="120.1">9</text>
<text x="139" y="122" transform="rotate(-90 139 122)">4</text>
<text x="130.7" y="127.7">3</text>
<text x="146.7" y="127.7">2</text>
<text x="139" y="134.7" transform="rotate(-90 139 134.7)">1</text>
<text x="86.5" y="142.9">11</text>
<text x="103.6" y="142.9">12</text>
<text x="151" y="148">1</text>
<text x="151" y="145.5">2</text>
<text x="95.8" y="151.1" transform="rotate(-90 95.8 151.1)">13</text>
<text x="96.5" y="160.7">19</text>
<text x="103.6" y="161.8">(SCK/UCSK/PCI7)PB7 RESET/DW/PA2</text>
<text x="146.7" y="160.7">1</text>
<text x="96.5" y="163.3">18</text>
<text x="96.5" y="165.8">17</text>
<text x="103.6" y="164.4">(MISO/DO/PCI6)PB6</text>
<text x="103.6" y="166.9">(MOSI/DI/SDA/PCI5)PB5</text>
<text x="96.5" y="168.3">16</text>
<text x="96.5" y="170.9">15</text>
<text x="96.5" y="173.4">14</text>
<text x="103.6" y="169.5">(OC1B/PCI4)PB4</text>
<text x="103.6" y="172">(OC1A/PCI3)PB3</text>
<text x="130.4" y="169.5">XTAL2(PA1)</text>
<text x="146.7" y="173.4">5</text>
<text x="146.7" y="168.3">4</text>
<text x="62.9" y="176">1</text>
<text x="62.9" y="178.5">2</text>
<text x="96.5" y="176">13</text>
<text x="96.5" y="178.5">12</text>
<text x="103.6" y="174.5">(OC0A/PCI2)PB2</text>
<text x="103.6" y="177.1">(AIN1/PCI1)PB1</text>
<text x="103.6" y="179.6">(AIN0/PCI0)PB0</text>
<text x="130.4" y="174.5">XTAL1(PA0)</text>
<text x="137.6" y="179.6">VCC</text>
<text x="146.7" y="178.5">20</text>
<text x="96.7" y="183.6">11</text>
<text x="103.6" y="184.7">(ICP)PD6</text>
<text x="137.4" y="182.2">GND</text>
<text x="146.7" y="181">10</text>
<text x="61" y="188.7">1</text>
<text x="61" y="191.2">2</text>
<text x="97.7" y="186.1">9</text>
<text x="97.7" y="188.7">8</text>
<text x="97.7" y="191.2">7</text>
<text x="103.6" y="187.2">(OC0B/T1)PD5</text>
<text x="103.6" y="189.8">(T0)PD4</text>
<text x="61" y="193.7">3</text>
<text x="61" y="196.3">4</text>
<text x="97.7" y="193.7">6</text>
<text x="97.7" y="196.3">3</text>
<text x="103.6" y="192.3">(INT1)PD3</text>
<text x="103.6" y="194.8">(CKOUT/XCK/INT0)PD2</text>
<text x="103.6" y="197.4">(TXD)PD1</text>
<text x="97.7" y="198.8">2</text>
<text x="103.6" y="199.9">(RXD)PD0</text>
</g>
<g font-size="1.8" fill="#808080">
<text x="138.7" y="97.6" transform="rotate(-90 138.7 97.6)">VCC</text>
<text x="138.7" y="106" transform="rotate(-90 138.7 106)">GND</text>
</g>
</svg>
